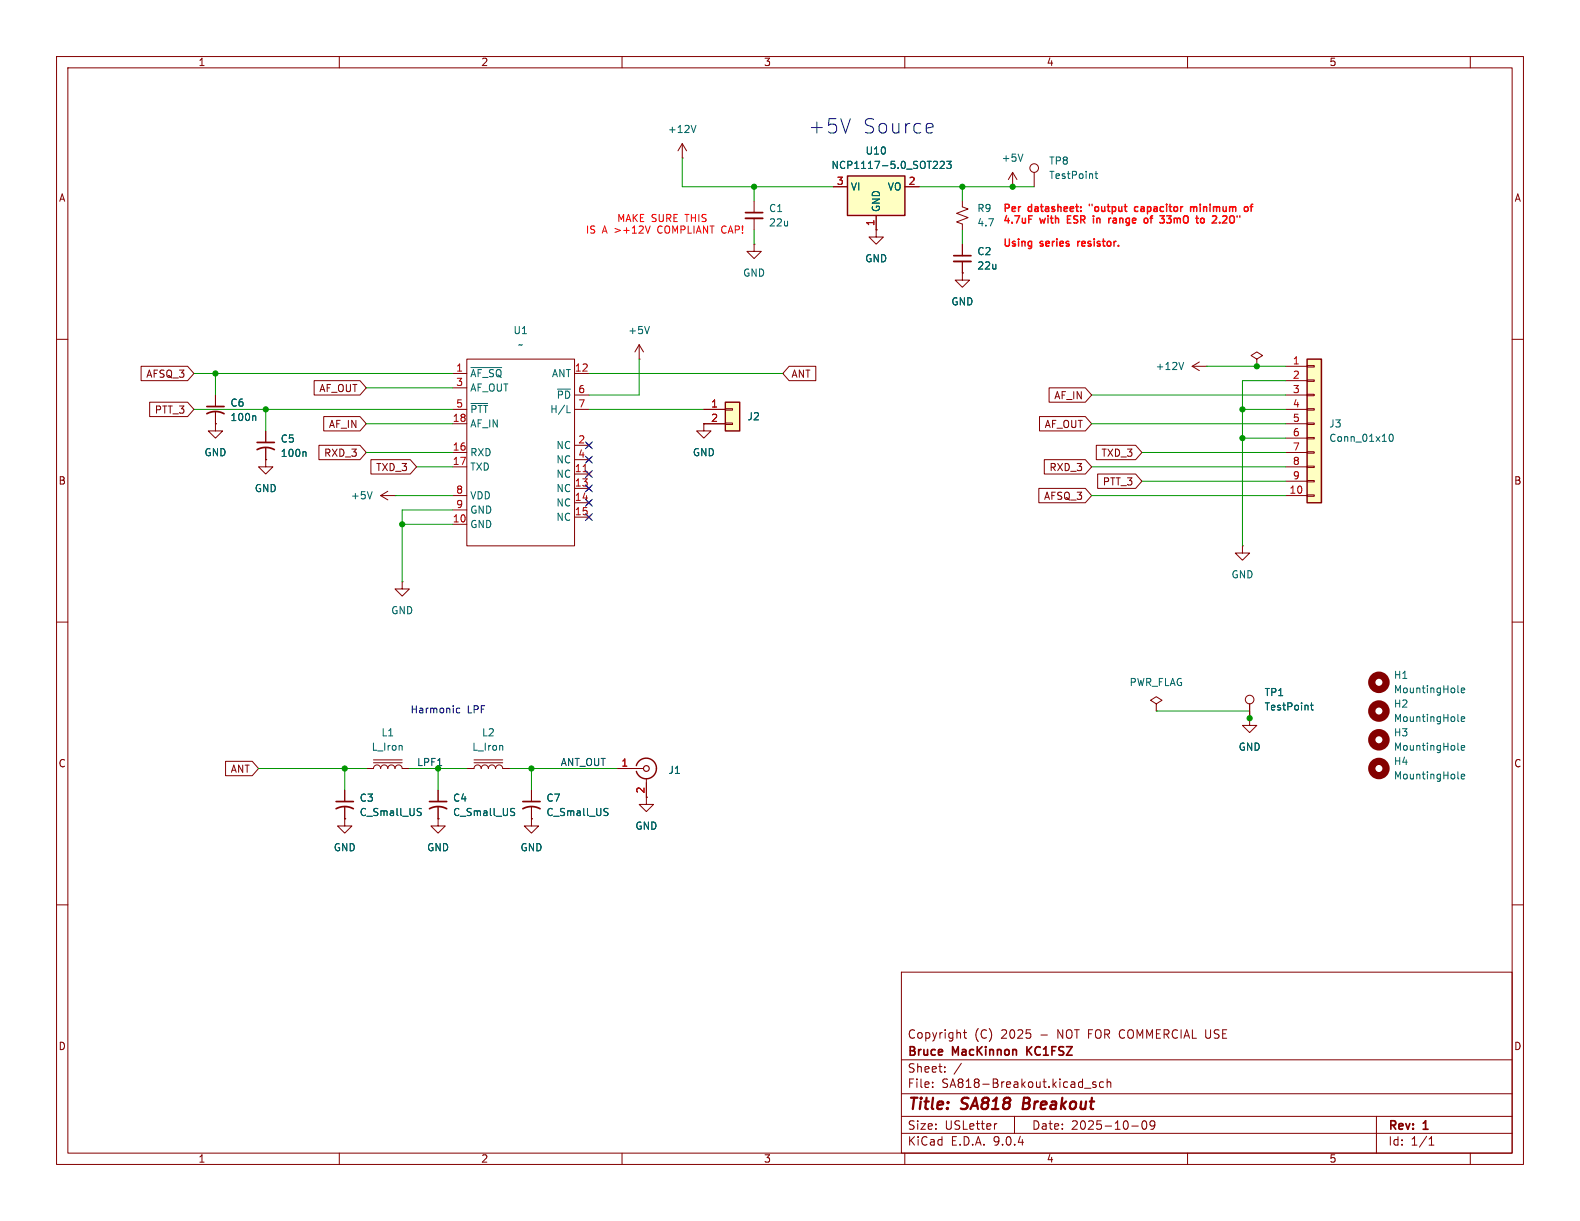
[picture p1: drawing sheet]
<svg xmlns="http://www.w3.org/2000/svg" width="279mm" height="216mm" viewBox="0 0 279 216" stroke-linecap="round" stroke-linejoin="round" font-family="sans-serif">
<g fill="none" stroke="#840000" stroke-width=".18">
<path d="M10 10h259.4v195.9h-259.4zM12 12h255.4v191.9h-255.4zM60 10v2M110 10v2M160 10v2M210 10v2M260 10v2M120.6 27.9h.1M120.6 25.4l-.7 1.3M120.6 25.4l.8 1.3M120.6 25.4v2.5M133.3 35.6v2"/>
<path d="M133.3 38.6v2M170.2 35.6v1l1 .4-2 .7 2 .8-2 .7 1 .4v1M179.1 33h.1M179.1 30.5l-.8 1.3M179.1 30.5l.7 1.3M179.1 30.5v2.5M182.9 30.5v2.5M133.3 43.2v1.3h1.3l-1.3 1.2-1.2-1.2h1.2M133.3 43.2h.1M154.9 40.6v1.3h1.3l-1.3 1.3-1.2-1.3h1.2M154.9 40.6h.1M170.2 48.3v1.2h1.2l-1.2 1.3-1.3-1.3h1.3"/>
<path d="M170.2 48.3h.1M170.2 43.2v2M170.2 46.2v2.1M10 60h2M38.1 74.9v1.3h1.3l-1.3 1.3-1.3-1.3h1.3M38.1 74.9h.1M38.1 69.9v2M38.1 72.9v2M47 76.2v2M47 79.2v2.1M80 66h2.5M80 68.6h2.5"/>
<path d="M80 72.4h2.5M80 74.9h2.5M82.5 63.5h19.1v33h-19.1zM101.6 66h2.5M101.6 72.4h2.5M101.6 69.9h2.5M101.6 78.7h2.5M103.8 78.4l.7 .7M104.5 78.4l-.7 .7M113 63.5h.1M113 61l-.7 1.2M113 61l.8 1.2"/>
<path d="M113 61v2.5M124.5 74.9v1.3h1.2l-1.2 1.3-1.3-1.3h1.3M124.5 74.9h.1M210.8 64.8l1.3 .7M210.8 64.8h2.6M212.1 64l-1.3 .8M213.4 64.8h.1M267.4 60h2M47 81.3v1.3h1.3l-1.3 1.2-1.3-1.2h1.3M47 81.3h.1M67.3 87.6l1.3 .8M67.3 87.6h2.5"/>
<path d="M68.6 86.9l-1.3 .7M69.8 87.6h.1M80 87.6h2.5M80 80h2.5M80 82.6h2.5M80 90.2h2.5M80 92.7h2.5M101.6 81.3h2.5M101.6 83.8h2.5M101.6 86.4h2.5M101.6 88.9h2.5M101.6 91.4h2.5"/>
<path d="M103.8 80.9l.7 .8M103.8 83.4l.7 .8M103.8 86l.7 .7M103.8 88.5l.7 .8M103.8 91.1l.7 .7M104.5 80.9l-.7 .8M104.5 83.4l-.7 .8M104.5 86l-.7 .7M104.5 88.5l-.7 .8M104.5 91.1l-.7 .7M219.7 96.5v1.3h1.3l-1.3 1.3-1.3-1.3h1.3M219.7 96.5h.1"/>
<path d="M10 110h2M71.1 102.9v1.2h1.3l-1.3 1.3-1.3-1.3h1.3M71.1 102.9h.1M267.4 110h2M61 139.7v2M64.8 135.9h1.2a.64 .64 0 0 1 .7-.6 .64 .64 0 0 1 .6 .6 .64 .64 0 0 1 .6-.6 .64 .64 0 0 1 .7 .6 .64 .64 0 0 1 .6-.6 .64 .64 0 0 1 .6 .6 .64 .64 0 0 1 .7-.6 .64 .64 0 0 1 .6 .6h1.3M66 134.9h5.1M66 134.4h5.1M77.5 139.7v2M82.5 135.9h1.3a.64 .64 0 0 1 .7-.6 .64 .64 0 0 1 .6 .6 .64 .64 0 0 1 .6-.6 .64 .64 0 0 1 .7 .6 .64 .64 0 0 1 .6-.6 .64 .64 0 0 1 .6 .6 .64 .64 0 0 1 .7-.6 .64 .64 0 0 1 .6 .6h1.3M83.8 134.9h5.1M83.8 134.4h5.1"/>
<path d="M94 139.7v2M109.2 135.9h4.6M114.3 137.7v4.5h1.3l-1.3 1.3-1.3-1.3h1.3M61 144.8v1.3h1.2l-1.2 1.2-1.3-1.2h1.3M61 144.8h.1M61 142.7v2.1M77.5 144.8v1.3h1.2l-1.2 1.2-1.3-1.2h1.3M77.5 144.8h.1M77.5 142.7v2.1M94 144.8v1.3h1.2l-1.2 1.2-1.3-1.2h1.3M94 144.8h.1M94 142.7v2.1"/>
<path d="M10 160h2M159.4 171.9h108v32h-108zM267.4 160h2M159.4 197.4h108M159.4 193.4h108M159.4 187.4h108M164.9 192.1v.2M164.9 191.4v.1M167.1 189.4v.2M167.1 188.7v.1M170 188l-1.3 1.9M170.4 182.6h.5"/>
<path d="M170.6 182.1v1.3l.3 .2M176.3 198.7l-.3 .1M179.4 197.4v3M191.8 192.4h1.1M193.8 191.4l-.4-.1-.2 .2 .1 .2 .5 .2v.3h-.6M195.1 191.4l-.4-.1-.3 .3v.4l.2 .2h.5M195.8 191.4l.2-.1 .4 .1v.9M195.8 190.8v1.5M200.1 199.1h1.2M202.1 198.3l.2-.1a.81 .81 0 0 1 .6 .6 .81 .81 0 0 1-.3 .8l-.2 .1a.81 .81 0 0 1-.3-1.4zM204.2 198.8l-.3 .3h-.3l-.2-.3 .1-.5 .4-.1 .2 .1a.99 .99 0 0 1-.3 1.4h-.3M243.4 197.4v6.5"/>
<path d="M60 203.9v2M110 203.9v2M159.4 200.4h108M160 203.9v2M210 203.9v2M252.7 202.5h.9M252.7 201.4l.4-.4v1.5M260 203.9v2"/>
<circle cx="182.9" cy="29.7" r=".76"/>
</g>
<path d="M181.1 194.1l-.3 2h.8" fill="none" stroke="#840000" stroke-width=".4"/>
<g fill="none" stroke="#840000" stroke-width=".3">
<path d="M131.8 37.6h3.1M168.7 45.2h3M36.6 73.2a3.2 3.2 0 0 1 3 0M36.6 71.9h3M45.5 79.5a3.2 3.2 0 0 1 3 0M45.5 78.2h3M59.4 143a3.2 3.2 0 0 1 3.1 0M59.4 141.7h3.1M75.9 143a3.2 3.2 0 0 1 3.1 0M75.9 141.7h3.1M92.5 143a3.2 3.2 0 0 1 3 0M92.5 141.7h3"/>
<path d="M181.6 185.1v1.5M182.5 185.1l-.9 .8"/>
</g>
<g fill="none" stroke="#840000" stroke-width="1.3">
<circle cx="243.8" cy="120.6" r="1.27"/>
<circle cx="243.8" cy="135.9" r="1.27"/>
</g>
<g fill="none" stroke="#006464" stroke-width=".18">
<path d="M123.1 22.2l-.5 1.2M180.9 27.2l-.4 1.3M193.6 30.7h.5M193.8 30.3v1.1l.3 .2M114.8 57.7l-.4 1.3M45 73.5l.2 .2v.7M53.9 79.9l.2 .2v.6M83.3 65h5.4M83.3 71.3h2.9M98.6 68.8h2.3M100.3 73h.6M209.3 64.1l-.4 1.2"/>
<path d="M65.8 86.9l-.4 1.3M257.8 137.6l.2 .1M257.8 122.3l.2 .2M258.4 137.3l.6-.1-.1-.2-.3-.1-.2 .2 .1 .6h.4M258.4 122.1l.6-.1-.1-.3h-.3l-.2 .1 .1 .6h.4M74 143.6l.4 .1 .1 .3-.2 .2h-.3M74 142.9l.5 .1M90.5 143.6l.4 .1 .1 .3-.2 .2h-.3M90.5 142.9l.5 .1M107 143.6l.4 .1 .1 .3-.2 .2h-.3M107 142.9l.5 .1"/>
</g>
<path d="M112.5 135.4a1.81 1.81 0 0 1 2.8-1 1.81 1.81 0 0 1 0 2.9 1.81 1.81 0 0 1-2.8-.9" fill="none" stroke="#840000" stroke-width=".25"/>
<circle cx="114.3" cy="135.9" r=".51" fill="none" stroke="#840000" stroke-width=".2"/>
<path d="M103.1 83.4h.7" fill="none" stroke="#a90000" stroke-width=".18"/>
<path d="M131.8 38.6h3.1M168.7 46.2h3" fill="none" stroke="#840000" stroke-width=".33"/>
<path d="M128.3 71.1h2.5v5.1h-2.5z" fill="#ffffc2"/>
<path d="M128.3 71.1h2.5v5.1h-2.5z" fill="none" stroke="#840000" stroke-width=".25"/>
<path d="M124.5 72.4h3.8M124.5 74.9h3.8M128.3 72.3h1.2v.2h-1.2zM128.3 74.8h1.2v.3h-1.2z" fill="none" stroke="#840000" stroke-width=".18"/>
<path d="M231.1 63.5h2.6v25.4h-2.6z" fill="#ffffc2"/>
<path d="M231.1 63.5h2.6v25.4h-2.6z" fill="none" stroke="#840000" stroke-width=".25"/>
<g fill="none" stroke="#840000" stroke-width=".18">
<path d="M222.2 63.5l1.1-.6-1.1-.7-1 .7 1 .6v1.3M222.2 64.8h.1M227.3 64.8h3.8M227.3 67.3h3.8M227.3 69.9h3.8M227.3 72.4h3.8M227.3 74.9h3.8M227.3 77.5h3.8M231.1 64.6h1.3v.3h-1.3zM231.1 67.2h1.3v.2h-1.3zM231.1 69.7h1.3v.3h-1.3zM231.1 72.3h1.3v.2h-1.3z"/>
<path d="M231.1 74.8h1.3v.3h-1.3zM231.1 77.3h1.3v.3h-1.3zM231.1 79.9h1.3v.2h-1.3zM227.3 80h3.8M227.3 82.6h3.8M227.3 85.1h3.8M227.3 87.6h3.8M231.1 82.4h1.3v.3h-1.3zM231.1 85h1.3v.2h-1.3zM231.1 87.5h1.3v.3h-1.3z"/>
</g>
<path d="M245.8 76.9l.1-.1a.68 .68 0 0 1 .5 .6 .68 .68 0 0 1-.5 .6l-.1-.1-.2-.3z" fill="none" stroke="#006464" stroke-width=".18"/>
<path d="M149.9 31.1h10.1v7h-10.1z" fill="#ffffc2"/>
<path d="M149.9 31.1h10.1v7h-10.1z" fill="none" stroke="#840000" stroke-width=".25"/>
<g fill="none" stroke="#840000" stroke-width=".18">
<path d="M147.3 33h2.6M154.9 38.1v2.5M160 33h2.6M154.9 40.6h.1M170.2 48.3h.1M170.2 43.2v2M170.2 46.2v2.1M25 64.8h8.2l1.1 1.2-1.1 1.3h-8.2zM26.5 71.1h6.7l1.1 1.3-1.1 1.3h-6.7zM38.1 74.9h.1M38.1 69.9v2M38.1 72.9v2"/>
<path d="M47 76.2v2M47 79.2v2.1M55.6 67.3h8.1l1.1 1.3-1.1 1.3h-8.1zM56.4 78.7h7.3l1.1 1.3-1.1 1.3h-7.3zM57.2 73.7h6.5l1.1 1.2-1.1 1.3h-6.5zM124.5 74.9h.1M124.5 72.4h3.8M124.5 74.9h3.8M139.5 64.8h4.8v2.5h-4.8l-1.1-1.3zM183.8 73.7h8.1l1.1 1.2-1.1 1.3h-8.1zM185.5 68.6h6.4l1.1 1.3-1.1 1.2h-6.4zM193.9 78.7h6.9l1.1 1.3-1.1 1.3h-6.9z"/>
<path d="M47 81.3h.1M65.6 81.3h6.9l1.2 1.3-1.2 1.2h-6.9zM183.7 86.4h8.2l1.1 1.2-1.1 1.3h-8.2zM184.7 81.3h7.2l1.1 1.3-1.1 1.2h-7.2zM194.1 83.8h6.7l1.1 1.3-1.1 1.3h-6.7zM39.9 134.6h4.7l1.1 1.3-1.1 1.3h-4.7zM61 139.7v2M77.5 139.7v2M94 139.7v2M109.2 135.9h2.6M114.3 138.4v2.6M204.5 124.5l1-.7-1-.6-1 .6 1 .7v1.2"/>
<path d="M204.5 125.7h.1M221 127v1.3h1.2l-1.2 1.2-1.3-1.2h1.3M221 127h.1M221 124.5v2.5M61 144.8h.1M61 142.7v2.1M77.5 144.8h.1M77.5 142.7v2.1M94 144.8h.1M94 142.7v2.1"/>
<circle cx="221" cy="123.7" r=".76"/>
</g>
<g fill="none" stroke="#006464" stroke-width=".18">
<path d="M165 29.8h.8M165.7 28.6v.5M166.3 28.6l.4-.1 .3 .4-.8 .9h.8M167.4 28.5h.8l-.4 .5 .3 .1v.6l-.1 .1-.6-.1M45 73.5l.2 .2v.7M53.9 79.9l.2 .2v.6M231.7 124.7h.5M231.9 124.3v1.1l.3 .1M257.8 132.5l.2 .2M257.8 127.4l.2 .2M258.4 132.2l.6-.1-.1-.2-.3-.1-.2 .2 .1 .6h.4M258.4 127.2l.6-.2-.1-.2-.3-.1-.2 .2 .1 .6h.4"/>
<path d="M74 143.6l.4 .1 .1 .3-.2 .2h-.3M74 142.9l.5 .1M90.5 143.6l.4 .1 .1 .3-.2 .2h-.3M90.5 142.9l.5 .1M107 143.6l.4 .1 .1 .3-.2 .2h-.3M107 142.9l.5 .1"/>
</g>
<g fill="none" stroke="#840000" stroke-width="1.3">
<circle cx="243.8" cy="130.8" r="1.27"/>
<circle cx="243.8" cy="125.7" r="1.27"/>
</g>
<g fill="none" stroke="#009600" stroke-width=".18">
<path d="M120.6 27.9v5.1h26.7M133.3 33v2.6M162.6 33h20.3M170.2 33v2.6M133.3 40.6v2.6M170.2 40.6v2.6M34.3 72.4h45.7M34.3 66h45.7M38.1 66v3.9M47 72.4v3.8M64.8 74.9h15.2M64.8 68.6h15.2"/>
<path d="M104.1 72.4h20.4M104.1 66h34.3M113 63.5v6.4h-8.9M193 69.9h34.3M193 74.9h34.3M213.4 64.8h13.9M219.7 72.4h7.6M219.7 77.5h7.6M227.3 67.3h-7.6v29.2M64.8 80h15.2M69.8 87.6h10.2M71.1 92.7h8.9"/>
<path d="M73.7 82.6h6.3M80 90.2h-8.9v12.7M193 87.6h34.3M193 82.6h34.3M201.9 80h25.4M201.9 85.1h25.4M45.7 135.9h19.1M61 135.9v3.8M72.4 135.9h10.1M77.5 135.9v3.8M90.2 135.9h19M94 135.9v3.8"/>
<path d="M204.5 125.7h16.5v1.3"/>
</g>
<path d="M103.5 78.1l1.2 1.2M104.7 78.1l-1.2 1.2M103.5 83.2l1.2 1.2M103.5 80.7l1.2 1.2M103.5 88.3l1.2 1.2M103.5 90.8l1.2 1.2M103.5 85.8l1.2 1.2M104.7 83.2l-1.2 1.2M104.7 80.7l-1.2 1.2M104.7 88.3l-1.2 1.2M104.7 90.8l-1.2 1.2M104.7 85.8l-1.2 1.2" fill="none" stroke="#000084" stroke-width=".18"/>
<path d="M164.6 21.8l.3 .2 .1 .4-1.2 .3M164.9 23.4l-.3 .1M81.3 125.3l-.4-.1-.2 .3 .1 .5h.5" fill="none" stroke="#0000c2" stroke-width=".18"/>
<g fill="none" stroke="#ff0604" stroke-width=".25">
<path d="M188.8 38.8h.4M188.8 38.2v1.2h.6M192.6 36.1v.3M197.2 38.6h-.3M197.3 39h-.3l-.2 .1 .1 .3h.4M201.2 36.6l-.3-.1-.3 .3 .1 .5h.5M203.3 38.6h.5M203.5 38.3v1.1M207.1 38.2l-.4 .4 .3 .2 .1 .4-.2 .2h-.4M210.5 36.7l.4-.2 .2 .2M210.5 36.5v.9M211.1 36.7l.2-.2 .3 .2"/>
<path d="M211.1 36.7v.7M216.2 39.4h.7M216.9 38.3v.4M217.5 38.3v1M220.5 36.5l.2 .3v.3l-.2 .3M221.1 36.5h.4M221.5 36.1l-.3 .2v1.1M190.6 42.7v.8M190.6 42.8v.1"/>
</g>
<path d="M114.1 40l.4 1.2 .5-1.2" fill="none" stroke="#ff070c" stroke-width=".18"/>
<g fill="#009600" stroke="#009600" stroke-width=".18">
<circle cx="94" cy="135.9" r=".46"/>
<circle cx="77.5" cy="135.9" r=".46"/>
<circle cx="61" cy="135.9" r=".46"/>
<circle cx="133.3" cy="33" r=".46"/>
<circle cx="170.2" cy="33" r=".46"/>
<circle cx="179.1" cy="33" r=".46"/>
<circle cx="219.7" cy="77.5" r=".46"/>
<circle cx="222.2" cy="64.8" r=".46"/>
<circle cx="219.7" cy="72.4" r=".46"/>
<circle cx="221" cy="127" r=".46"/>
<circle cx="47" cy="72.4" r=".46"/>
<circle cx="38.1" cy="66" r=".46"/>
<circle cx="71.1" cy="92.7" r=".46"/>
</g>
<g font-size="3.5" fill="#0000c2">
<text x="142.9" y="23.9">+5V</text>
<text x="152.5" y="23.9">Source</text>
</g>
<g font-size="2.8" fill="#840000">
<text x="160.4" y="196.8">Title:</text>
<text x="170.1" y="196.8">SA818</text>
<text x="181.7" y="196.8">Breakout</text>
</g>
<g font-size="2.1" fill="#840000">
<text x="160.4" y="183.9">Copyright</text>
<text x="172.3" y="183.9">(C)</text>
<text x="177.1" y="183.9">2025</text>
<text x="184.1" y="183.9">-</text>
<text x="187.2" y="183.9">NOT FOR COMMERCIAL USE</text>
<text x="160.4" y="189.9">Sheet:</text>
<text x="160.4" y="187.1">Bruce</text>
<text x="168.5" y="187.1">MacKinnon</text>
<text x="182.2" y="187.1">KC1FSZ</text>
<text x="160.4" y="192.6">File:</text>
<text x="166.5" y="192.6">SA818-Breakout.kicad_sch</text>
<text x="160.4" y="202.8">KiCad</text>
<text x="160.4" y="200">Size:</text>
<text x="167.1" y="200">USLetter</text>
<text x="168.1" y="202.8">E.D.A.</text>
<text x="175.7" y="202.8">9.0.4</text>
<text x="182.4" y="200">Date:</text>
<text x="189.4" y="200">2025-10-09</text>
<text x="245.4" y="200.2">Rev:</text>
<text x="245.4" y="202.8">Id:</text>
<text x="249.5" y="202.8">1/1</text>
<text x="251.8" y="200.2">1</text>
</g>
<g font-size="1.8" fill="#840000">
<text x="35" y="11.9">1</text>
<text x="85" y="11.9">2</text>
<text x="135" y="11.9">3</text>
<text x="185" y="11.9">4</text>
<text x="235" y="11.9">5</text>
<text x="10.3" y="35.9">A</text>
<text x="267.7" y="35.9">A</text>
<text x="25.8" y="67">AFSQ_3</text>
<text x="56.4" y="69.5">AF_OUT</text>
<text x="139.9" y="67">ANT</text>
<text x="186.3" y="70.8">AF_IN</text>
<text x="27.3" y="73.3">PTT_3</text>
<text x="58.1" y="75.9">AF_IN</text>
<text x="184.6" y="75.9">AF_OUT</text>
<text x="57.2" y="81">RXD_3</text>
<text x="66.4" y="83.5">TXD_3</text>
<text x="185.5" y="83.5">RXD_3</text>
<text x="194.7" y="81">TXD_3</text>
<text x="10.3" y="85.9">B</text>
<text x="184.5" y="88.6">AFSQ_3</text>
<text x="194.9" y="86">PTT_3</text>
<text x="267.7" y="85.9">B</text>
<text x="10.3" y="135.9">C</text>
<text x="40.7" y="136.8">ANT</text>
<text x="267.7" y="135.9">C</text>
<text x="114" y="140.4" transform="rotate(-90 114 140.4)">2</text>
<text x="10.3" y="185.9">D</text>
<text x="267.7" y="185.9">D</text>
<text x="35" y="205.8">1</text>
<text x="85" y="205.8">2</text>
<text x="135" y="205.8">3</text>
<text x="185" y="205.8">4</text>
<text x="235" y="205.8">5</text>
</g>
<g font-size="1.8" fill="#006464">
<text x="118" y="23.7">+12V</text>
<text x="153" y="27.5">U10</text>
<text x="177" y="28.8">+5V</text>
<text x="185.4" y="29.3">TP8</text>
<text x="146.9" y="30.1">NCP1117-5.0_SOT223</text>
<text x="150.4" y="33.9">VI</text>
<text x="156.9" y="33.9">VO</text>
<text x="185.4" y="31.9">TestPoint</text>
<text x="135.9" y="37.7">C1</text>
<text x="135.9" y="40.2">22u</text>
<text x="155.8" y="37.6" transform="rotate(-90 155.8 37.6)">GND</text>
<text x="172.7" y="37.7">R9</text>
<text x="172.7" y="40.2">4.7</text>
<text x="152.9" y="46.6">GND</text>
<text x="172.7" y="45.3">C2</text>
<text x="172.7" y="47.9">22u</text>
<text x="131.3" y="49.1">GND</text>
<text x="90.7" y="59.3">U1</text>
<text x="111" y="59.3">+5V</text>
<text x="168.1" y="54.2">GND</text>
<text x="91.5" y="61.8">~</text>
<text x="204.3" y="65.6">+12V</text>
<text x="83.1" y="66.9">~{AF_SQ}</text>
<text x="83.1" y="69.4">AF_OUT</text>
<text x="97.5" y="66.9">ANT</text>
<text x="98.3" y="70.7">~{PD}</text>
<text x="40.6" y="72.1">C6</text>
<text x="40.6" y="74.7">100n</text>
<text x="83.1" y="73.3">~{PTT}</text>
<text x="83.1" y="75.8">AF_IN</text>
<text x="97.2" y="73.3">H/L</text>
<text x="132.1" y="74.5">J2</text>
<text x="235" y="75.8">J3</text>
<text x="36.1" y="80.9">GND</text>
<text x="49.5" y="78.5">C5</text>
<text x="49.5" y="81">100n</text>
<text x="83.1" y="80.9">RXD</text>
<text x="83.1" y="83.4">TXD</text>
<text x="98.3" y="79.6">NC</text>
<text x="98.3" y="82.1">NC</text>
<text x="122.4" y="80.9">GND</text>
<text x="235" y="78.3">Conn_01x10</text>
<text x="45" y="87.2">GND</text>
<text x="62" y="88.5">+5V</text>
<text x="83.1" y="88.5">VDD</text>
<text x="98.3" y="84.7">NC</text>
<text x="98.3" y="87.2">NC</text>
<text x="98.3" y="89.8">NC</text>
<text x="83.1" y="91">GND</text>
<text x="83.1" y="93.6">GND</text>
<text x="98.3" y="92.3">NC</text>
<text x="217.7" y="102.5">GND</text>
<text x="69.1" y="108.8">GND</text>
<text x="199.7" y="121.5">PWR_FLAG</text>
<text x="223.5" y="123.3">TP1</text>
<text x="223.5" y="125.8">TestPoint</text>
<text x="246.4" y="120.2">H1</text>
<text x="246.4" y="122.8">MountingHole</text>
<text x="246.4" y="125.3">H2</text>
<text x="67.4" y="130.4">L1</text>
<text x="85.1" y="130.4">L2</text>
<text x="246.4" y="130.4">H3</text>
<text x="246.4" y="127.9">MountingHole</text>
<text x="65.6" y="132.9">L_Iron</text>
<text x="83.4" y="132.9">L_Iron</text>
<text x="118.1" y="137">J1</text>
<text x="218.9" y="132.9">GND</text>
<text x="246.4" y="135.5">H4</text>
<text x="246.4" y="132.9">MountingHole</text>
<text x="63.5" y="142">C3</text>
<text x="80" y="142">C4</text>
<text x="96.5" y="142">C7</text>
<text x="246.4" y="138">MountingHole</text>
<text x="63.5" y="144.5">C_Small_US</text>
<text x="80" y="144.5">C_Small_US</text>
<text x="96.5" y="144.5">C_Small_US</text>
<text x="112.3" y="146.9">GND</text>
<text x="58.9" y="150.7">GND</text>
<text x="75.4" y="150.7">GND</text>
<text x="91.9" y="150.7">GND</text>
</g>
<g font-size="1.8" fill="#a90000">
<text x="147.9" y="32.8">3</text>
<text x="160.6" y="32.8">2</text>
<text x="154.7" y="40.1" transform="rotate(-90 154.7 40.1)">1</text>
<text x="80.6" y="65.8">1</text>
<text x="101.6" y="65.8">12</text>
<text x="228.5" y="64.5">1</text>
<text x="80.6" y="68.3">3</text>
<text x="102.2" y="69.6">6</text>
<text x="228.5" y="67.1">2</text>
<text x="228.5" y="69.6">3</text>
<text x="80" y="74.7">18</text>
<text x="80.6" y="72.1">5</text>
<text x="102.2" y="72.1">7</text>
<text x="125.7" y="72.1">1</text>
<text x="125.7" y="74.7">2</text>
<text x="228.5" y="72.1">4</text>
<text x="228.5" y="74.7">5</text>
<text x="228.5" y="77.2">6</text>
<text x="80" y="79.8">16</text>
<text x="80" y="82.3">17</text>
<text x="101.6" y="83.6">11</text>
<text x="102.2" y="78.5">2</text>
<text x="102.2" y="81">4</text>
<text x="228.5" y="79.8">7</text>
<text x="228.5" y="82.3">8</text>
<text x="80.6" y="87.4">8</text>
<text x="80.6" y="89.9">9</text>
<text x="101.6" y="86.1">13</text>
<text x="101.6" y="88.6">14</text>
<text x="227.9" y="87.4">10</text>
<text x="228.5" y="84.8">9</text>
<text x="80" y="92.5">10</text>
<text x="101.6" y="91.2">15</text>
<text x="109.8" y="135.6">1</text>
</g>
<g font-size="1.8" fill="#ff070c">
<text x="103.5" y="41.5">IS</text>
<text x="106.5" y="41.5">A &gt;+12V</text>
<text x="109" y="39.5">MAKE SURE THIS</text>
<text x="116.6" y="41.5">COMPLIANT CAP!</text>
</g>
<g font-size="1.8" fill="#ff0604">
<text x="177.3" y="37.6">Per</text>
<text x="177.3" y="39.6">4.7uF</text>
<text x="181.9" y="37.6">datasheet:</text>
<text x="184" y="39.6">with</text>
<text x="189.3" y="39.6">ESR</text>
<text x="193.2" y="37.6">&quot;output</text>
<text x="194.4" y="39.6">in</text>
<text x="197.6" y="39.6">range</text>
<text x="201.7" y="37.6">capacitor</text>
<text x="204.4" y="39.6">of</text>
<text x="207.8" y="39.6">33mO</text>
<text x="212.1" y="37.6">minimum</text>
<text x="214.7" y="39.6">to</text>
<text x="218.1" y="39.6">2.2O&quot;</text>
<text x="177.3" y="43.7">Using</text>
<text x="184" y="43.7">series</text>
<text x="191.1" y="43.7">resistor.</text>
</g>
<g font-size="1.8" fill="#0000c2">
<text x="72.5" y="126.3">Harmonic</text>
<text x="82.6" y="126.3">LPF</text>
</g>
<g font-size="1.8" fill="#0f0f0f">
<text x="73.7" y="135.5">LPF1</text>
<text x="99.1" y="135.5">ANT_OUT</text>
</g>
</svg>
